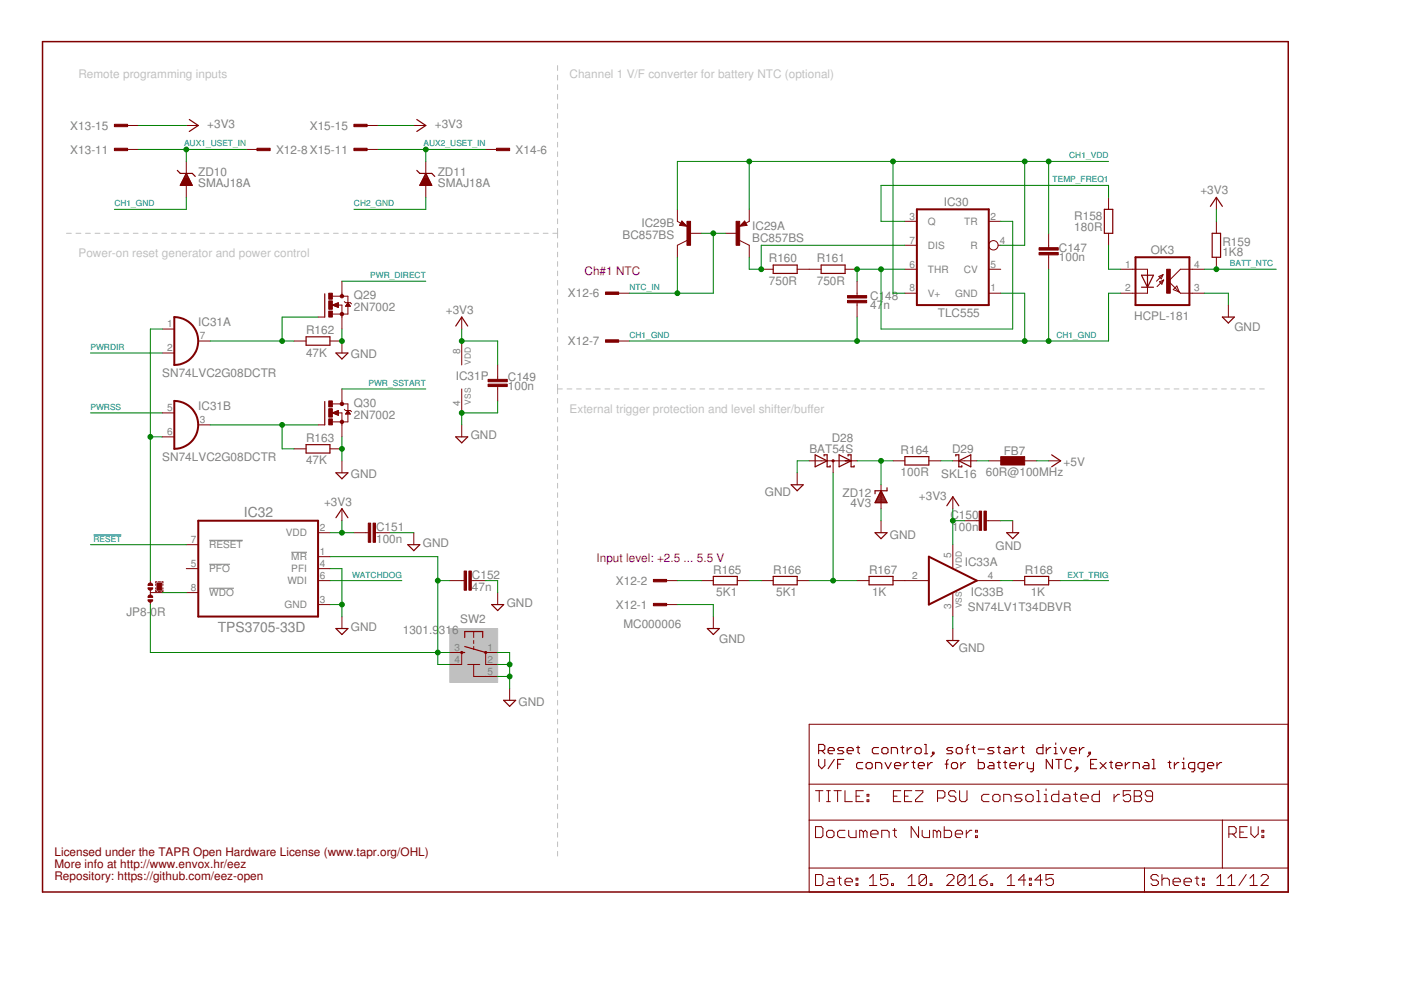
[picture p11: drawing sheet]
<svg xmlns="http://www.w3.org/2000/svg" width="297mm" height="210mm" viewBox="0 0 297 210" stroke-linecap="round" stroke-linejoin="round" font-family="sans-serif">
<g fill="none" stroke="#c0c0c0" stroke-width=".21">
<path d="M118.2 13.9v1M118.2 15.9v1.1M118.2 18v1M118.2 20v1M118.2 22v1.1M118.2 24.1v1M118.2 26.1v1M118.2 28.1v1M118.2 30.2v1M118.2 32.2v1M118.2 34.2v1M118.2 36.2v1.1"/>
<path d="M118.2 38.3v1M14.1 49.5h1M16.1 49.5h1M18.1 49.5h1.1M20.2 49.5h1M22.2 49.5h1M24.2 49.5h1M26.2 49.5h1M28.3 49.5h1M30.3 49.5h1M32.3 49.5h1M34.3 49.5h1"/>
<path d="M36.3 49.5h1.1M38.4 49.5h1M40.4 49.5h1M42.4 49.5h1M44.4 49.5h1M46.4 49.5h1.1M48.5 49.5h1M50.5 49.5h1M52.5 49.5h1M54.5 49.5h1M56.6 49.5h1M58.6 49.5h1"/>
<path d="M60.6 49.5h1M62.6 49.5h1M64.6 49.5h1.1M66.7 49.5h1M68.7 49.5h1M70.7 49.5h1M72.7 49.5h1M74.7 49.5h1.1M76.8 49.5h1M78.8 49.5h1M80.8 49.5h1M82.8 49.5h1"/>
<path d="M84.9 49.5h1M86.9 49.5h1M88.9 49.5h1M90.9 49.5h1M92.9 49.5h1.1M95 49.5h1M97 49.5h1M99 49.5h1M101 49.5h1M103 49.5h1.1M105.1 49.5h1M107.1 49.5h1"/>
<path d="M109.1 49.5h1M111.1 49.5h1.1M113.2 49.5h1M115.2 49.5h1M117.2 49.5h1M118.2 40.3v1M118.2 42.3v1.1M118.2 44.4v1M118.2 46.4v1M118.2 48.4v2.1M118.2 51.5v1M118.2 53.5v1"/>
<path d="M118.2 55.5v1M118.2 57.5v1M118.2 59.5v1M118.2 61.5v1M118.2 63.5v1M118.2 65.5v1M118.2 67.5v1M118.2 69.5v1M118.2 71.5v1M118.2 73.5v1M118.2 75.5v1M118.2 77.5v1"/>
<path d="M118.2 79.5v1M118.2 81.5v2M118.2 84.5v1M118.2 86.5v1M118.2 88.5v1M118.2 90.5v1M118.2 92.5v1M118.2 94.5v1M118.2 96.5v1M118.2 98.5v1M118.2 82.5h1M120.2 82.5h1"/>
<path d="M122.2 82.5h1.1M124.2 82.5h1.1M126.3 82.5h1M128.3 82.5h1M130.3 82.5h1M132.3 82.5h1M134.3 82.5h1M136.3 82.5h1M138.3 82.5h1M140.3 82.5h1.1M142.3 82.5h1.1M144.4 82.5h1"/>
<path d="M146.4 82.5h1M148.4 82.5h1M150.4 82.5h1M152.4 82.5h1M154.4 82.5h1M156.4 82.5h1M158.4 82.5h1M160.4 82.5h1.1M162.5 82.5h1M164.5 82.5h1M166.5 82.5h1M168.5 82.5h1"/>
<path d="M170.5 82.5h1M172.5 82.5h1M174.5 82.5h1M176.5 82.5h1M178.6 82.5h1M180.6 82.5h1M182.6 82.5h1M184.6 82.5h1M186.6 82.5h1M188.6 82.5h1M190.6 82.5h1M192.6 82.5h1"/>
<path d="M194.6 82.5h1M196.7 82.5h1M198.7 82.5h1M200.7 82.5h1M202.7 82.5h1M204.7 82.5h1M206.7 82.5h1M208.7 82.5h1M210.7 82.5h1M212.7 82.5h1.1M214.8 82.5h1M216.8 82.5h1"/>
<path d="M218.8 82.5h1M220.8 82.5h1M222.8 82.5h1M224.8 82.5h1M226.8 82.5h1M228.8 82.5h1M230.8 82.5h1.1M232.9 82.5h1M234.9 82.5h1M236.9 82.5h1M238.9 82.5h1M240.9 82.5h1"/>
<path d="M242.9 82.5h1M244.9 82.5h1M246.9 82.5h1M248.9 82.5h1.1M251 82.5h1M253 82.5h1M255 82.5h1M257 82.5h1M259 82.5h1M261 82.5h1M263 82.5h1M265 82.5h1"/>
<path d="M267 82.5h1.1M118.2 100.5v1M118.2 102.5v1M118.2 104.5v1M118.2 106.5v1M118.2 108.5v1M118.2 110.5v1M118.2 112.5v1M118.2 114.5v1M118.2 116.5v1M118.2 118.5v1M118.2 120.5v1"/>
<path d="M118.2 122.5v1M118.2 124.5v1M118.2 126.5v1M118.2 128.5v1M118.2 130.5v1M118.2 132.5v1M118.2 134.5v1M118.2 136.5v1M118.2 138.5v1M118.2 140.5v1M118.2 142.5v1M118.2 144.5v1"/>
<path d="M118.2 146.5v1M118.2 148.5v1M118.2 150.5v1M118.2 152.5v1M118.2 154.5v1M118.2 156.5v1M118.2 158.5v1M118.2 160.5v1M118.2 162.5v1M118.2 164.5v1M118.2 166.5v1M118.2 168.5v1"/>
<path d="M118.2 170.5v1M118.2 172.5v1M118.2 174.5v1M118.2 176.5v1M118.2 178.5v1M118.2 180.5v1"/>
</g>
<path d="M95.4 133.3h10.1v11.4h-10.1z" fill="#c0c0c0" stroke="#c0c0c0" stroke-width=".21"/>
<path d="M44.4 114.6h7.1M44.4 119.6h4.4M61.8 117.1h3.3M44.4 124.7h5.2" fill="none" stroke="#808080" stroke-width=".21"/>
<g fill="none" stroke="#800000" stroke-width=".23">
<path d="M173.6 159.2h.9l.4-.4v-.6l-.4-.4h-.9v2M174.2 159.2l.7 .6M175.6 159.2h1.3v-.4l-.3-.3h-.7l-.3 .3v.7l.3 .3h.7M178.9 158.5h-1l-.3 .3 .3 .4h.7l.3 .3-.3 .3h-1M179.6 159.2h1.3v-.4l-.3-.3h-.7l-.3 .3v.7l.3 .3h.7M181.6 158.5h.7M181.9 158.2v1.3l.4 .3M186.3 158.5h-1l-.3 .3v.7l.3 .3h1M187 158.8l.3-.3h.7l.3 .3v.7l-.3 .3h-.7l-.3-.3zM189 159.8v-1.3h1l.3 .3v1M191 158.5h.6M191.3 158.2v1.3l.3 .3"/>
<path d="M192.3 158.5v1.3M193.3 158.5h-.3l-.7 .7M194.3 158.5h.7l.3 .3v.7l-.3 .3h-.7l-.3-.3v-.7zM196 157.8h.3v2M196 159.8h.7M197.7 159.5h.3v.3h-.3zM198 159.8l-.6 .7M202 158.5h-1l-.3 .3 .3 .4h.7l.3 .3-.3 .3h-1M203.1 158.5h.6l.3 .3v.7l-.3 .3h-.6l-.4-.3v-.7zM204.7 158.8h.7M205.4 157.8l-.3 .4v1.6M206.1 158.5h.6"/>
<path d="M206.4 158.2v1.3l.3 .3M207.4 158.8h1.3M210.7 158.5h-.9l-.4 .3 .4 .4h.6l.3 .3-.3 .3h-1M211.4 158.5h.7M211.8 158.2v1.3l.3 .3M213.1 158.5h.7l.3 .3v1h-1l-.3-.3 .3-.3h1M214.8 158.5v1.3M215.8 158.5h-.3l-.7 .7M216.5 158.5h.6M216.8 158.2v1.3l.3 .3M221.1 157.8v2h-.9l-.4-.3v-.7l.4-.3h.9M221.8 158.5v1.3"/>
<path d="M222.8 158.5h-.3l-.7 .7M223.5 159.8h.7M223.5 158.5h.3v1.3M223.8 157.5v.3M224.9 158.5l.6 1.3 .6-1.3M226.9 159.2h1.3v-.4l-.4-.3h-.6l-.3 .3v.7l.3 .3h.6M228.9 158.5v1.3M229.8 158.5h-.3l-.6 .7M230.9 159.5h.3v.3h-.3zM231.2 159.8l-.7 .7M173.6 161v1.3l.6 .7 .7-.7v-1.3M176.9 161l-1.3 2"/>
<path d="M177.6 162h.6M178.9 161h-1.3v2M182.9 161.7h-1l-.3 .3v.7l.3 .3h1M183.6 162l.4-.3h.6l.3 .3v.7l-.3 .3h-.6l-.4-.3zM185.6 163v-1.3h1l.3 .3v1M187.6 161.7l.7 1.3 .7-1.3M189.7 162.3h1.3v-.3l-.4-.3h-.6l-.3 .3v.7l.3 .3h.6M191.7 161.7v1.3M192.6 161.7h-.3l-.6 .6M193.3 161.7h.7M193.7 161.4v1.3l.3 .3M194.7 162.3h1.3v-.3l-.3-.3h-.7l-.3 .3v.7l.3 .3h.7"/>
<path d="M196.7 161.7v1.3M197.7 161.7h-.4l-.6 .6M200.4 162h.6M201 161l-.3 .4v1.6M202.1 161.7h.6l.3 .3v.7l-.3 .3h-.6l-.4-.3v-.7zM203.7 161.7v1.3M204.7 161.7h-.3l-.7 .6M207.4 161v2h1l.3-.3v-.7l-.3-.3h-1M209.8 161.7h.6l.3 .3v1h-.9l-.4-.3 .4-.4h.9M211.4 161.7h.7M211.8 161.4v1.3l.3 .3M212.8 161.7h.6"/>
<path d="M213.1 161.4v1.3l.3 .3M214.1 162.3h1.3v-.3l-.3-.3h-.7l-.3 .3v.7l.3 .3h.7M216.1 161.7v1.3M217.1 161.7h-.3l-.7 .6M217.8 161.7v1l.3 .3h1M219.1 161.7v1.6l-.3 .3h-.3M223.1 161v2l-1.3-2v2M223.8 161h1.3M224.5 161v2M227.2 161.4l-.4-.4h-.6l-.4 .4v1.3l.4 .3h.6l.4-.3M228.2 162.7h.3v.3h-.3zM228.5 163l-.6 .6"/>
<path d="M231.2 162h.7M232.5 161h-1.3v2h1.3M233.2 161.7l1.3 1.3M234.5 161.7l-1.3 1.3M235.2 161.7h.7M235.6 161.4v1.3l.3 .3M236.6 162.3h1.3v-.3l-.3-.3h-.7l-.3 .3v.7l.3 .3h.7M238.6 161.7v1.3M239.6 161.7h-.4l-.6 .6M240.3 163v-1.3h.9l.4 .3v1M242.6 161.7h.6l.4 .3v1h-1l-.3-.3 .3-.4h1M244.3 161h.3v2"/>
<path d="M244.3 163h.6M247.6 161.7h.7M248 161.4v1.3l.3 .3M249 161.7v1.3M250 161.7h-.4l-.6 .6M250.7 161.7h.3v1.3M250.7 163h.6M251 160.7v.3M253.3 163h-1l-.3-.3v-.7l.3-.3h1v1.6l-.3 .3h-.4M255.3 163h-1l-.3-.3v-.7l.3-.3h1v1.6l-.3 .3h-.3M256 162.3h1.3v-.3l-.3-.3h-.7l-.3 .3v.7l.3 .3h.7M258 161.7v1.3"/>
<path d="M259 161.7h-.3l-.7 .6"/>
</g>
<g fill="none" stroke="#800000" stroke-width=".42">
<path d="M194.4 44.4h15.2v20.3h-15.2zM240.7 54.5h11.5v10.2h-11.5zM37 67.2a5.1 5.1 0 0 1 5 5.1 5.1 5.1 0 0 1-5 5.1zM37 85a5.1 5.1 0 0 1 5 5.1 5.1 5.1 0 0 1-5 5.1zM42 110.4h25.4v20.3h-25.4zM196.9 118l10.2 5.1-10.2 5.1z"/>
<circle cx="176.6" cy="97.7" r=".13"/>
<circle cx="97.9" cy="138.3" r=".13"/>
<circle cx="103" cy="138.3" r=".13"/>
</g>
<g fill="none" stroke="#800000" stroke-width=".21">
<path d="M26.8 26.6h2.5M26.8 31.7h2.5M39.5 26.6h2.5M39.5 34.2v2.6M39.5 39.3v2.5M52.2 31.7h2.5M77.6 26.6h2.5M77.6 31.7h2.5M87.7 26.6h2.6M90.3 34.2v2.6M90.3 39.3v2.5M103 31.7h2.5"/>
<path d="M72.5 59.6v3.2M143.6 44.4v2.5l.7 .4M144.6 46.9l1 1.1-1.5-.2zM145.6 51l-2 1v2.5M146.2 49.5h2.5M153.8 49.5h2.5M156.8 51l2.1 1v2.5M157.9 46.9l.5 .9-1.6 .2zM158.9 44.4v2.5l-.8 .4M161.4 57.1h2.5M169 57.1h5.1M179.2 57.1h2.5"/>
<path d="M181.7 59.6v3.1M191.9 46.9h2.5M191.9 52h2.5M191.9 57.1h2.5M209.6 46.9h2.6M209.6 57.1h2.6M211.6 52h.6M222.3 49.5v3M222.3 54v3.1M235 41.8v2.6M235 49.5v2.5M237.6 57.1h5.7v1.3"/>
<path d="M245.7 58.6l.9-.4-.4 .9zM245.8 59.8l.9-.4-.4 .9zM246.6 58.2l-1.4 1.4M246.7 59.4l-1.4 1.4M255.4 57.1h-5.1l-2.6 2.5 2.6 2.6h5.1M257.9 41.8v2.6M257.9 46.9v2.6M257.9 54.5v2.6M34.4 69.8h2.6M34.4 74.8h2.6M42 72.3h2.6M62.4 72.3h2.5"/>
<path d="M67.4 67.2h1.5M70 72.3h2.5v2.5M70.5 64.7l1.2-.5v1zM70.5 62.8h3.3v3.8h-3.3M70.6 64.6l1.9 .1v5.1M70.7 64.8h1M70.9 64.5h.8M71 64.9h.7M71.2 64.4h.5M71.3 65h.4M71.5 64.3h.2M71.6 65.1h.1"/>
<path d="M73 63.9l.3 .3h1l.2 .2M73.3 64.9h1M73.4 64.8h.8M73.5 64.6h.6M73.6 64.5h.4M73.6 64.4h.3M73.7 64.3h.2M73.8 64.2l.5 .7h-1zM97.9 67.2v2.6M97.9 72.3v5.1M105.5 77.4v3M130.9 62.2h2.6"/>
<path d="M130.9 72.3h2.6M181.7 64.2v3M191.9 62.2h2.5M209.6 62.2h2.6M243.3 60.9v1.3h-5.7M249.5 60.6l.5 1.3-1.2-.5zM260.4 64.7v2.5M34.4 87.5h2.6M34.4 92.6h2.6M42 90.1h2.6M62.4 95.2h2.5M67.4 90.1h1.5"/>
<path d="M70 95.2h2.5M70.5 87.5l1.2-.5v1.1zM70.5 85.6h3.3v3.9h-3.3M70.5 87.6l2-.1v5.1M70.7 87.4h1M70.8 87.7h.9M71 87.3h.7M71.1 87.8h.6M71.3 87.2h.4M71.4 87.9h.3M71.6 87.1h.1M71.7 88.1h.1"/>
<path d="M72.5 82.5v3.1M72.5 97.7v2.5M73 86.8l.3 .2h1l.2 .3M73.3 87.7h.9M73.4 87.6h.7M73.5 87.4h.5M73.6 87.3h.4M73.7 87.2h.2M73.7 87.1h.1M73.8 87l.5 .8h-1zM97.9 82.5v5M97.9 90.1v2.5"/>
<path d="M105.5 82v3M171.6 97.7h10.1M176.6 97.7v2.5M189.3 97.7h2.6M196.9 97.7h2.6M202 97.7h5.1M209.6 97.7h2.6M217.3 97.7h2.5M222.3 97.7h2.6M39.5 115.5h2.5M67.4 112.9h2.6M67.4 118h2.6"/>
<path d="M72.5 107.9v2.5M75 112.9h3.1M79.6 112.9h3.1M87.7 112.9v2.6M169 100.2v2.6M186.8 102.8v5.1M186.8 110.4v2.5M202 105.3v2.6M202 115.5v5.1M204.6 110.4h3M209.1 110.4h3.1M214.7 110.4v2.5"/>
<path d="M31.9 125.6h2.5M31.9 123.1v.8M31.9 125.1v1.1M31.9 127.4v.8M33 125.1v.3h.3M33 123.9v.2M33 124.6v.3M33.3 123.4h-.3v.2M33.5 123.4h.5M33.5 125.4h.5M34.3 123.4h.2v.2M34.5 125.1v.3h-.2"/>
<path d="M34.5 123.9v.2M34.5 124.6v.3M39.5 120.6h2.5M39.5 125.6h2.5M67.4 123.1h2.6M67.4 128.2h2.6M67.4 120.6h2.6M72.5 130.7v2.6M95.4 123.1h3M95.4 138.3h2.5v2.6h-2.5M99.9 123.1h3.1M100.4 133.9v1.3"/>
<path d="M100.4 135.8v.6M100.4 137.1v.6M105.5 125.6v2.6M105.5 138.3h-2.5v2.6h2.5M141.1 123.1h2.5M141.1 128.2h2.5M148.7 123.1h2.5M151.2 130.7v2.6M156.3 123.1h2.6M161.4 123.1h2.5M169 123.1h2.6M181.7 123.1h2.6"/>
<path d="M189.3 123.1h7.6M202 125.6v5.1M202 133.3v2.5M207.1 123.1h5.1M214.7 123.1h2.6M222.3 123.1h2.6M99.2 140.9h2.5M100.4 140.9v2.5h5.1M108.1 146v2.5M171.6 153.6h101.5v35.5h-101.5zM171.6 173.9h101.5M171.6 166.3h101.5"/>
<path d="M172.9 175.3h1.2l.4 .3v1.6l-.4 .4h-1.2zM172.9 167.6h1.6M173.7 167.6v2.4M175.3 176.4l.3-.4h.8l.4 .4v.8l-.4 .4h-.8l-.3-.4zM175.3 167.6h.7M175.3 170h.7M175.6 167.6v2.4M176.8 167.6h1.6M177.6 167.6v2.4M179.2 167.6v2.4h1.5M179.2 176h-1.2l-.4 .4v.8l.4 .4h1.2M179.9 176v1.2l.4 .4h1.2v-1.6"/>
<path d="M181.5 168.8h.8M183 167.6h-1.5v2.4h1.5M183 176.4l-.3-.4h-.4v1.6M183 176.4l.5-.4 .3 .4v1.2M183 176.4v1.2M183.8 169.6h.4v.4h-.4zM183.8 168.4h.4v.4h-.4zM184.6 176.8h1.6v-.4l-.4-.4h-.8l-.4 .4v.8l.4 .4h.8M186.9 177.6v-1.6h1.2l.4 .4v1.2M189.3 176h.8M189.4 168.8h.8M189.7 175.6v1.6l.4 .4"/>
<path d="M191 167.6h-1.6v2.4h1.6M191.8 168.8h.8M193.3 167.6h-1.5v2.4h1.5M194.1 167.6h1.6v.4l-1.6 1.6v.4h1.6M194.8 175.3v2.3l-1.6-2.3v2.3M195.5 176v1.2l.4 .4h1.2v-1.6M198.6 176.4l-.4-.4h-.3v1.6M198.6 176.4v1.2M198.6 176.4l.4-.4 .4 .4v1.2M198.8 169.2h1.1l.4-.4v-.8l-.4-.4h-1.1v2.4M200.2 175.3v2.3h1.2l.4-.4v-.8l-.4-.4h-1.2M202.5 176.8h1.6v-.4l-.4-.4h-.8l-.4 .4v.8l.4 .4h.8"/>
<path d="M202.7 168l-.4-.4h-.8l-.4 .4v.4l.4 .4h.8l.4 .4v.4l-.4 .4h-.8l-.4-.4M203.5 167.6v2l.4 .4h.7l.4-.4v-2M204.9 176v1.6M206.1 176h-.4l-.8 .8M206.8 177.2h.4v.4h-.4zM206.8 176h.4v.4h-.4zM209.7 168.4h-1.2l-.4 .4v.8l.4 .4h1.2M210.5 168.8l.4-.4h.7l.4 .4v.8l-.4 .4h-.7l-.4-.4zM212.8 170v-1.6h1.2l.4 .4v1.2M216.7 168.4h-1.2l-.3 .4 .3 .4h.8l.4 .4-.4 .4h-1.1M217.5 168.8l.4-.4h.8l.4 .4v.8l-.4 .4h-.8l-.4-.4zM219.8 167.6h.4v2.4"/>
<path d="M219.8 170h.8M221.4 170h.8M221.4 168.4h.4v1.6M221.8 167.3v.3M224.5 167.6v2.4h-1.2l-.4-.4v-.8l.4-.4h1.2M225.7 168.4h.8l.3 .4v1.2h-1.1l-.4-.4 .4-.4h1.1M227.6 168.4h.8M228 168v1.6l.4 .4M229.2 169.2h1.5v-.4l-.3-.4h-.8l-.4 .4v.8l.4 .4h.8M233.1 167.6v2.4h-1.2l-.4-.4v-.8l.4-.4h1.2M236.2 168.4v1.6M237.4 168.4h-.4l-.8 .8"/>
<path d="M239.7 167.6h-1.6v1.2l.8-.4h.4l.4 .4v.8l-.4 .4h-.8l-.4-.4M240.5 167.6h1.2l.3 .4v.4l-.3 .4 .3 .4v.4l-.3 .4h-1.2zM240.5 168.8h1.2M244.4 168.8h-1.2l-.4-.4v-.4l.4-.4h.8l.4 .4v1.6l-.4 .4h-.8l-.4-.4M259.2 173.9v10.1M260.5 176.8h1.2l.4-.4v-.8l-.4-.3h-1.2v2.3M261.3 176.8l.8 .8M262.9 176.4h.8M264.4 175.3h-1.5v2.3h1.5M265.2 175.3v1.5l.8 .8 .8-.8v-1.5M267.5 177.2h.4v.4h-.4zM267.5 176h.4v.4h-.4z"/>
<path d="M171.6 184h101.5M172.9 185.4h1.2l.4 .4v1.6l-.4 .3h-1.2zM175.6 186.2h.8l.4 .4v1.1h-1.2l-.3-.3 .3-.4h1.2M177.6 186.2h.8M178 185.8v1.6l.4 .3M179.2 187h1.5v-.4l-.4-.4h-.8l-.3 .4v.8l.3 .3h.8M181.5 187.4h.4v.3h-.4zM181.5 186.2h.4v.4h-.4zM184.3 187.7h1.6M184.3 186.2l.8-.8v2.3M188.2 185.4h-1.5v1.2l.8-.4h.4l.3 .4v.8l-.3 .3h-.8l-.4-.3M189 187.4h.4v.3h-.4z"/>
<path d="M192.5 187.7h1.6M192.5 186.2l.8-.8v2.3M196.4 185.8v1.6l-.4 .3h-.7l-.4-.3M196.4 185.8l-.4-.4h-.7l-.4 .4v1.6M196.4 185.8l-1.5 1.6M197.2 187.4h.4v.3h-.4zM200.7 185.8l.4-.4h.8l.4 .4v.4l-1.6 1.5h1.6M204.6 185.8v1.6l-.4 .3h-.7l-.4-.3M204.6 185.8l-.4-.4h-.7l-.4 .4v1.6M204.6 185.8l-1.5 1.6M205.4 187.7h1.5M205.4 186.2l.8-.8v2.3"/>
<path d="M207.7 186.6h1.2l.4 .4v.4l-.4 .3h-.8l-.4-.3zM209.3 185.4l-.8 .4-.8 .8M210.1 187.4h.4v.3h-.4zM213.6 187.7h1.5M213.6 186.2l.8-.8v2.3M217.5 186.6h-1.6l1.2-1.2v2.3M218.2 187.4h.5v.3h-.5zM218.2 186.2h.5v.4h-.5zM221 186.6h-1.6l1.2-1.2v2.3M223.3 185.4h-1.5v1.2l.7-.4h.4l.4 .4v.8l-.4 .3h-.8l-.3-.3M242.7 184v5.1M245.6 185.8l-.4-.4h-.8l-.4 .4v.4l.4 .4h.8l.4 .4v.4l-.4 .3h-.8l-.4-.3"/>
<path d="M246.4 186.6l.4-.4h.7l.4 .4v1.1M246.4 185.4v2.3M248.7 187h1.6v-.4l-.4-.4h-.8l-.4 .4v.8l.4 .3h.8M251 187h1.6v-.4l-.4-.4h-.8l-.4 .4v.8l.4 .3h.8M253.4 186.2h.8M253.8 185.8v1.6l.4 .3M254.9 187.4h.4v.3h-.4zM254.9 186.2h.4v.4h-.4zM258 187.7h1.5M258 186.2l.8-.8v2.3M260.3 187.7h1.6M260.3 186.2l.8-.8v2.3"/>
<path d="M264.2 185.4l-1.5 2.3M265 187.7h1.6M265 186.2l.8-.8v2.3M267.4 185.8l.3-.4h.8l.4 .4v.4l-1.5 1.5h1.5"/>
<circle cx="210.6" cy="52" r=".99"/>
</g>
<g fill="none" stroke="#800000" stroke-width=".25">
<path d="M37.6 36.1l.6 .7h2.6l.6 .6M38.3 39.1h2.4M38.4 38.9h2.2M38.5 38.7h2M38.6 38.5h1.7M38.7 38.3h1.5M38.9 38h1.2M39 37.8h1M39.1 37.6h.8M39.2 37.4h.6M39.3 37.1h.4M39.4 36.9h.2"/>
<path d="M39.5 36.8l1.3 2.5h-2.6zM40.1 25.3l1.9 1.3-1.9 1.3M88.4 36.1l.6 .7h2.5l.7 .6M88.4 25.3l1.9 1.3-1.9 1.3M89.1 39.1h2.4M89.2 38.9h2.2M89.3 38.7h1.9M89.4 38.5h1.7M89.5 38.3h1.5M89.6 38h1.3M89.7 37.8h1.1M89.9 37.6h.8"/>
<path d="M90 37.4h.6M90.1 37.1h.4M90.2 36.9h.2M90.3 36.8l1.2 2.5h-2.5zM144.6 47.6h.4l-.4-.3-.2 .4 1 .1-.8-.7-.3 .6M157.8 47.6h-.3l.3-.3 .3 .4-1 .1 .7-.7 .4 .6M163.9 56.2h5.1v1.8h-5.1zM174.1 56.2h5.1v1.8h-5.1zM234.1 44.4h1.8v5.1h-1.8zM242 58.4h2.6l-1.3 2.5zM243.3 58.4v2.5M256.6 43.8l1.3-2 1.3 2"/>
<path d="M257 49.5h1.8v5h-1.8zM64.9 71.4h5.1v1.8h-5.1zM68.9 62.3v4.9M71.2 74.8h2.6l-1.3 1.3zM96.6 69.1l1.3-1.9 1.3 1.9M242 60.9h2.6M259.2 67.2h2.5l-1.3 1.3zM64.9 94.3h5.1v1.8h-5.1zM68.9 85.1v5M96.6 92.6h2.6l-1.3 1.3zM172.8 96.4l2.6 1.3-2.6 1.3zM174.7 96.7v-.3h.7v2.6h.6v-.3"/>
<path d="M177.9 96.4l2.5 1.3-2.5 1.3zM179.8 96.7v-.3h.6v2.6h.7v-.3M191.9 96.8h5v1.8h-5zM202.6 96.7v-.3h.7v2.6h.6v-.3M203.3 97.7l2.5-1.3v2.6zM223 96.4l1.9 1.3-1.9 1.3M71.2 100.2h2.6l-1.3 1.3zM71.2 109.8l1.3-1.9 1.3 1.9M86.5 115.5h2.5l-1.3 1.3zM167.7 102.8h2.6l-1.3 1.3zM185.5 112.9h2.6l-1.3 1.3zM185.6 106.5h2.4"/>
<path d="M185.7 106.3h2.2M185.8 106h2M185.9 105.8h1.8M186 105.6h1.6M186.1 105.4h1.3M186.2 105.1h1.1M186.4 104.9h.8M186.5 104.7h.6M186.6 104.5h.4M186.7 104.2h.2M186.8 104.1l1.3 2.5h-2.6zM188.1 103.4v.7h-2.6v.6"/>
<path d="M200.7 107.2l1.3-1.9 1.3 1.9M213.4 112.9h2.6l-1.3 1.3zM71.2 133.3h2.6l-1.3 1.2zM97.9 138.3h.6M98.5 135.2v-1.3h3.8v1.3M98.5 137.1l4.5 1.2M104.2 128.2h2.6l-1.3 1.3zM150 133.3h2.5l-1.3 1.2zM151.2 122.2h5.1v1.8h-5.1zM163.9 122.2h5.1v1.8h-5.1zM184.3 122.2h5v1.8h-5zM200.7 135.8h2.6l-1.3 1.3z"/>
<path d="M217.3 122.2h5v1.8h-5zM106.8 148.5h2.5l-1.2 1.3z"/>
</g>
<g fill="#800000" stroke="#800000" stroke-width=".21">
<path d="M179.7 62.7h4v.5h-4z"/>
<path d="M179.7 63.7h4v.5h-4z"/>
<path d="M220.3 53.5h4.1v.5h-4.1z"/>
<path d="M220.3 52.5h4.1v.5h-4.1z"/>
<path d="M156.1 46.9h.7v5.1h-.7z"/>
<path d="M145.6 46.9h.8v5.1h-.8z"/>
<path d="M247.4 57.1h.7v5.1h-.7z"/>
<path d="M208.6 108.4h.5v4h-.5z"/>
<path d="M207.6 108.4h.5v4h-.5z"/>
<path d="M212.2 96.8h5.1v1.8h-5.1z"/>
<path d="M24.3 31.4h2.8v.5h-2.8z"/>
<path d="M24.3 26.4h2.8v.5h-2.8z"/>
<path d="M75 31.4h2.8v.5h-2.8z"/>
<path d="M75 26.4h2.8v.5h-2.8z"/>
<path d="M105.3 31.4h2.8v.5h-2.8z"/>
<path d="M54.5 31.4h2.8v.5h-2.8z"/>
<path d="M138.5 127.9h2.8v.5h-2.8z"/>
<path d="M138.5 122.9h2.8v.5h-2.8z"/>
<path d="M69.7 66h.8v1.2h-.8z"/>
<path d="M69.7 62.2h.8v1.2h-.8z"/>
<path d="M69.7 63.8h.8v1.8h-.8z"/>
<path d="M69.7 88.8h.8v1.3h-.8z"/>
<path d="M69.7 85h.8v1.3h-.8z"/>
<path d="M69.7 86.7h.8v1.7h-.8z"/>
<path d="M78.1 110.9h.5v4.1h-.5z"/>
<path d="M79.1 110.9h.5v4.1h-.5z"/>
<path d="M98.4 121.1h.5v4h-.5z"/>
<path d="M99.4 121.1h.5v4h-.5z"/>
<path d="M128.4 72.1h2.8v.5h-2.8z"/>
<path d="M128.4 61.9h2.8v.5h-2.8z"/>
<path d="M103.5 80.4h4v.5h-4z"/>
<path d="M103.5 81.4h4v.6h-4z"/>
<path d="M33.3 123.6h1v1.5h-1z"/>
</g>
<path d="M9 8.8h264.1v180.3h-264.1z" fill="none" stroke="#800000" stroke-width=".32"/>
<g fill="#800000" stroke="#800000" stroke-width=".21">
<path d="M31.4 127.2h1a.51 .51 0 0 1-.5 .5 .51 .51 0 0 1-.5-.5z" fill-rule="evenodd"/>
<path d="M31.4 124.6h1a.51 .51 0 0 1-.5 .5 .51 .51 0 0 1-.5-.5z" fill-rule="evenodd"/>
<path d="M31.5 126.3l.5-.1 .4 .5h-1z" fill-rule="evenodd"/>
<path d="M31.5 123.7l.5-.1 .4 .5h-1z" fill-rule="evenodd"/>
<circle cx="72.5" cy="62.8" r=".36"/>
<circle cx="72.5" cy="66.6" r=".36"/>
<circle cx="72.5" cy="85.6" r=".36"/>
<circle cx="72.5" cy="89.5" r=".36"/>
</g>
<g fill="none" stroke="#008000" stroke-width=".21">
<path d="M29.3 26.6h10.2M29.3 31.7h22.9M39.5 31.7v2.5M80.1 26.6h7.6M80.1 31.7h22.9M90.3 31.7v2.5M158.9 34.2v10.2M189.3 34.2v28h2.6M217.3 34.2v17.8h-5.1M222.3 34.2v15.3M235 34.2h-91.4v10.2M39.5 41.8v2.6h-15.2"/>
<path d="M72.5 59.6h17.8M90.3 41.8v2.6h-15.3M143.6 54.5v7.7M148.7 49.5h5.1M151.2 49.5v12.7h-17.7M191.9 52h-30.5v5.1h-2.5v-2.6M191.9 57.1h-10.2v2.5M212.2 46.9h2.5v22.9h-27.9v-12.7M222.3 57.1v15.2M235 41.8v-2.5h-48.2v7.6h5.1M235 52v5.1h2.6M255.4 57.1h15.2"/>
<path d="M257.9 44.4v2.5M19.2 74.8h15.2M34.4 69.8h-2.5v53.3M44.6 72.3h17.8M67.4 67.2h-7.6v5.1M72.5 69.8v2.5M97.9 69.8v2.5h7.6v5.1M181.7 67.2v5.1M212.2 62.2h5.1v10.1M237.6 62.2h-2.6v10.1h-101.5M255.4 62.2h5v2.5M19.2 87.5h15.2"/>
<path d="M31.9 92.6h2.5M44.6 90.1h22.8M59.8 90.1v5.1h2.6M72.5 92.6v5.1M72.5 82.5h17.8M105.5 85v2.5h-7.6v2.6M171.6 97.7h-2.6v2.5M181.7 97.7h7.6M186.8 97.7v5.1M199.5 97.7h2.5M207.1 97.7h2.5M219.8 97.7h2.5"/>
<path d="M19.2 115.5h20.3M70 112.9h5M70 118h22.8v22.9h2.6M72.5 110.4v2.5M82.7 112.9h5M176.6 100.2v22.9M186.8 107.9v2.5M202 107.9v7.6M202 110.4h2.6M212.2 110.4h2.5M31.9 128.2v10.1h63.5M34.4 125.6h5.1"/>
<path d="M70 128.2h2.5M70 120.6h2.5v10.1M70 123.1h15.2M92.8 123.1h2.6M103 123.1h2.5v2.5M105.5 138.3h2.6v7.7M143.6 128.2h7.6v2.5M143.6 123.1h5.1M158.9 123.1h2.5M171.6 123.1h10.1M202 130.7v2.6M212.2 123.1h2.5"/>
<path d="M224.9 123.1h10.1M105.5 140.9h2.6M105.5 143.4h2.6"/>
</g>
<g fill="#008000" stroke="#008000" stroke-width=".21">
<circle cx="151.2" cy="49.5" r=".51"/>
<circle cx="143.6" cy="62.2" r=".51"/>
<circle cx="186.8" cy="57.1" r=".51"/>
<circle cx="181.7" cy="57.1" r=".51"/>
<circle cx="161.4" cy="57.1" r=".51"/>
<circle cx="72.5" cy="72.3" r=".51"/>
<circle cx="72.5" cy="95.2" r=".51"/>
<circle cx="72.5" cy="128.2" r=".51"/>
<circle cx="108.1" cy="140.9" r=".51"/>
<circle cx="108.1" cy="143.4" r=".51"/>
<circle cx="97.9" cy="87.5" r=".51"/>
<circle cx="202" cy="110.4" r=".51"/>
<circle cx="72.5" cy="112.9" r=".51"/>
<circle cx="97.9" cy="72.3" r=".51"/>
<circle cx="257.9" cy="57.1" r=".51"/>
<circle cx="217.3" cy="34.2" r=".51"/>
<circle cx="189.3" cy="34.2" r=".51"/>
<circle cx="158.9" cy="34.2" r=".51"/>
<circle cx="222.3" cy="34.2" r=".51"/>
<circle cx="176.6" cy="123.1" r=".51"/>
<circle cx="186.8" cy="97.7" r=".51"/>
<circle cx="39.5" cy="31.7" r=".51"/>
<circle cx="90.3" cy="31.7" r=".51"/>
<circle cx="217.3" cy="72.3" r=".51"/>
<circle cx="181.7" cy="72.3" r=".51"/>
<circle cx="222.3" cy="72.3" r=".51"/>
<circle cx="92.8" cy="138.3" r=".51"/>
<circle cx="92.8" cy="123.1" r=".51"/>
<circle cx="31.9" cy="92.6" r=".51"/>
<circle cx="59.8" cy="72.3" r=".51"/>
<circle cx="59.8" cy="90.1" r=".51"/>
</g>
<path d="M19.8 113.4h5.9" fill="none" stroke="#008080" stroke-width=".21"/>
<g font-size="2.9" fill="#808080">
<text x="51.7" y="109.5">IC32</text>
<text x="46.2" y="134">TPS3705-33D</text>
</g>
<g font-size="2.5" fill="#c0c0c0">
<text x="16.6" y="16.4">Remote programming inputs</text>
<text x="120.8" y="16.4">Channel 1 V/F converter for battery NTC (optional)</text>
<text x="16.6" y="54.5">Power-on reset generator and power control</text>
<text x="120.8" y="87.5">External trigger protection and level shifter/buffer</text>
</g>
<g font-size="2.5" fill="#808080">
<text x="14.9" y="27.5">X13-15</text>
<text x="43.9" y="27.1">+3V3</text>
<text x="65.7" y="27.5">X15-15</text>
<text x="92.2" y="27.1">+3V3</text>
<text x="14.9" y="32.6">X13-11</text>
<text x="58.5" y="32.6">X12-8 X15-11</text>
<text x="109.3" y="32.6">X14-6</text>
<text x="42" y="39.6">SMAJ18A</text>
<text x="42" y="37.4">ZD10</text>
<text x="92.8" y="39.6">SMAJ18A</text>
<text x="92.8" y="37.4">ZD11</text>
<text x="254.5" y="41.1">+3V3</text>
<text x="200.1" y="43.7">IC30</text>
<text x="227.8" y="46.7">R158</text>
<text x="132" y="50.7">BC857BS</text>
<text x="136" y="48.2">IC29B</text>
<text x="159.5" y="51.4">BC857BS</text>
<text x="159.5" y="48.8">IC29A</text>
<text x="224.5" y="53.5">C147</text>
<text x="227.8" y="49">180R</text>
<text x="244" y="53.8">OK3</text>
<text x="259.2" y="52.1">R159</text>
<text x="163" y="55.6">R160</text>
<text x="173.2" y="55.6">R161</text>
<text x="224.5" y="55.4">100n</text>
<text x="259.2" y="54.3">1K8</text>
<text x="75" y="66">2N7002</text>
<text x="75" y="63.4">Q29</text>
<text x="120.4" y="63">X12-6</text>
<text x="163" y="60.4">750R</text>
<text x="173.2" y="60.4">750R</text>
<text x="184.5" y="65.6">47</text>
<text x="184.5" y="63.7">C148</text>
<text x="187.3" y="65.6">n</text>
<text x="42" y="69.1">IC31A</text>
<text x="64.9" y="70.8">R162</text>
<text x="94.5" y="66.5">+3V3</text>
<text x="198.8" y="67.2">TLC555</text>
<text x="240.5" y="67.7">HCPL-181</text>
<text x="261.7" y="70.3">GND</text>
<text x="64.9" y="75.6">47K</text>
<text x="74.4" y="76">GND</text>
<text x="120.4" y="73.2">X12-7</text>
<text x="34.4" y="79.9">SN74LVC2G08DCTR</text>
<text x="96.6" y="80.6">IC31P</text>
<text x="107.7" y="82.7">100n</text>
<text x="107.7" y="80.8">C149</text>
<text x="42" y="86.9">IC31B</text>
<text x="75" y="88.8">2N7002</text>
<text x="75" y="86.3">Q30</text>
<text x="64.9" y="93.7">R163</text>
<text x="99.8" y="93.1">GND</text>
<text x="171.6" y="96">BAT54S</text>
<text x="176.4" y="93.8">D28</text>
<text x="201.9" y="96">D29</text>
<text x="34.4" y="97.7">SN74LVC2G08DCTR</text>
<text x="64.9" y="98.5">47K</text>
<text x="74.4" y="101.4">GND</text>
<text x="191" y="101">100R</text>
<text x="191" y="96.2">R164</text>
<text x="199.6" y="101.3">SKL16</text>
<text x="209" y="101">60R@100MHz</text>
<text x="212.8" y="96.4">FB7</text>
<text x="225.5" y="98.9">+5V</text>
<text x="68.7" y="107.2">+3V3</text>
<text x="162.2" y="105.2">GND</text>
<text x="178.6" y="105.3">ZD12</text>
<text x="180.3" y="107.5">4V3</text>
<text x="194.8" y="106">+3V3</text>
<text x="79.7" y="112.6">C151</text>
<text x="201.5" y="110">C150</text>
<text x="201.9" y="112.6">100n</text>
<text x="79.7" y="115.1">100n</text>
<text x="89.6" y="116">GND</text>
<text x="188.7" y="114.2">GND</text>
<text x="204.6" y="119.9">IC33A</text>
<text x="211.1" y="116.6">GND</text>
<text x="100.1" y="125.3">47n</text>
<text x="100.1" y="122.7">C152</text>
<text x="130.6" y="124">X12-2</text>
<text x="151.2" y="121.6">R165</text>
<text x="163.9" y="121.6">R166</text>
<text x="184.2" y="121.6">R167</text>
<text x="217.3" y="121.6">R168</text>
<text x="26.8" y="130.6">JP8-</text>
<text x="31.9" y="130.6">0R</text>
<text x="97.6" y="132">SW2</text>
<text x="107.4" y="128.7">GND</text>
<text x="130.6" y="129.1">X12-1</text>
<text x="151.9" y="126.4">5K1</text>
<text x="164.6" y="126.4">5K1</text>
<text x="184.9" y="126.4">1K</text>
<text x="205.2" y="129.4">SN74LV1T34DBVR</text>
<text x="205.8" y="126.3">IC33B</text>
<text x="218.5" y="126.4">1K</text>
<text x="74.4" y="133.8">GND</text>
<text x="85.4" y="134.5">1301.9</text>
<text x="93.1" y="134.5">31</text>
<text x="95.9" y="134.5">6</text>
<text x="132.2" y="133.1">MC000006</text>
<text x="152.5" y="136.3">GND</text>
<text x="203.3" y="138.2">GND</text>
<text x="110" y="149.6">GND</text>
</g>
<g font-size="2.5" fill="#800080">
<text x="123.9" y="58.2">Ch#1 NTC</text>
<text x="126.5" y="119.2">Input level: +2.5 ... 5.5 V</text>
</g>
<g font-size="2.5" fill="#800000">
<text x="11.6" y="181.5">Licensed under the TAPR Open Hardware License (www.tapr.org/OHL)</text>
<text x="11.6" y="184">More info at http://www.envox.hr/eez</text>
<text x="11.6" y="186.6">Repository: https://github.com/eez-open</text>
</g>
<g font-size="2.1" fill="#808080">
<text x="192.9" y="46.6">3</text>
<text x="196.7" y="47.7">Q</text>
<text x="204.4" y="47.7">TR</text>
<text x="210" y="46.6">2</text>
<text x="192.9" y="51.6">7</text>
<text x="196.7" y="52.8">DIS</text>
<text x="205.8" y="52.8">R</text>
<text x="212" y="51.6">4</text>
<text x="192.9" y="56.7">6</text>
<text x="196.7" y="57.8">THR</text>
<text x="204.3" y="57.8">CV</text>
<text x="210" y="56.7">5</text>
<text x="238.6" y="56.7">1</text>
<text x="253.2" y="56.7">4</text>
<text x="192.9" y="61.8">8</text>
<text x="196.7" y="62.9">V+</text>
<text x="202.5" y="62.9">GND</text>
<text x="210" y="61.8">1</text>
<text x="238.6" y="61.8">2</text>
<text x="253.2" y="61.8">3</text>
<text x="35.4" y="69.4">1</text>
<text x="42.4" y="72">7</text>
<text x="35.4" y="74.5">2</text>
<text x="97.5" y="75.1" transform="rotate(-90 97.5 75.1)">8</text>
<text x="35.4" y="87.2">5</text>
<text x="42.4" y="89.7">3</text>
<text x="97.5" y="86" transform="rotate(-90 97.5 86)">4</text>
<text x="35.4" y="92.3">6</text>
<text x="60.6" y="113.7">VDD</text>
<text x="67.8" y="112.6">2</text>
<text x="40.5" y="115.1">7</text>
<text x="44.4" y="116.2">RESET</text>
<text x="61.8" y="118.8">MR</text>
<text x="67.8" y="117.7">1</text>
<text x="201.7" y="118.2" transform="rotate(-90 201.7 118.2)">5</text>
<text x="40.5" y="120.2">5</text>
<text x="40.5" y="125.3">8</text>
<text x="44.4" y="121.3">PFO</text>
<text x="60.9" y="123.9">WDI</text>
<text x="61.8" y="121.3">PFI</text>
<text x="67.8" y="120.2">4</text>
<text x="67.8" y="122.7">6</text>
<text x="193.4" y="122.7">2</text>
<text x="209.4" y="122.7">4</text>
<text x="44.4" y="126.4">WDO</text>
<text x="60.3" y="128.9">GND</text>
<text x="67.8" y="127.8">3</text>
<text x="201.7" y="129.2" transform="rotate(-90 201.7 129.2)">3</text>
<text x="96.4" y="138">3</text>
<text x="103.3" y="138">1</text>
<text x="96.4" y="140.5">4</text>
<text x="103.3" y="140.5">2</text>
<text x="103.3" y="143.1">5</text>
</g>
<g font-size="1.8" fill="#008080">
<text x="39" y="31">AUX1_USET_IN</text>
<text x="89.8" y="31">AUX2_USET_IN</text>
<text x="226.7" y="33.6">CH1_VDD</text>
<text x="223.2" y="38.7">TEMP_FREQ1</text>
<text x="24.3" y="43.7">CH1_GND</text>
<text x="75" y="43.7">CH2_GND</text>
<text x="78.5" y="59">PWR_DIRECT</text>
<text x="260.8" y="56.4">BATT_NTC</text>
<text x="133.5" y="61.5">NTC_IN</text>
<text x="133.5" y="71.7">CH1_GND</text>
<text x="224" y="71.7">CH1_GND</text>
<text x="19.2" y="74.2">PWRDIR</text>
<text x="78.1" y="81.8">PWR_SSTART</text>
<text x="19.2" y="86.9">PWRSS</text>
<text x="19.8" y="114.8">RESET</text>
<text x="74.6" y="122.5">WATCHDOG</text>
<text x="226.4" y="122.5">EXT_TRIG</text>
</g>
<g font-size="1.8" fill="#808080">
<text x="99.8" y="77.4" transform="rotate(-90 99.8 77.4)">VDD</text>
<text x="99.8" y="85.8" transform="rotate(-90 99.8 85.8)">VSS</text>
<text x="203.9" y="120.6" transform="rotate(-90 203.9 120.6)">VDD</text>
<text x="203.9" y="128.9" transform="rotate(-90 203.9 128.9)">VSS</text>
</g>
</svg>
